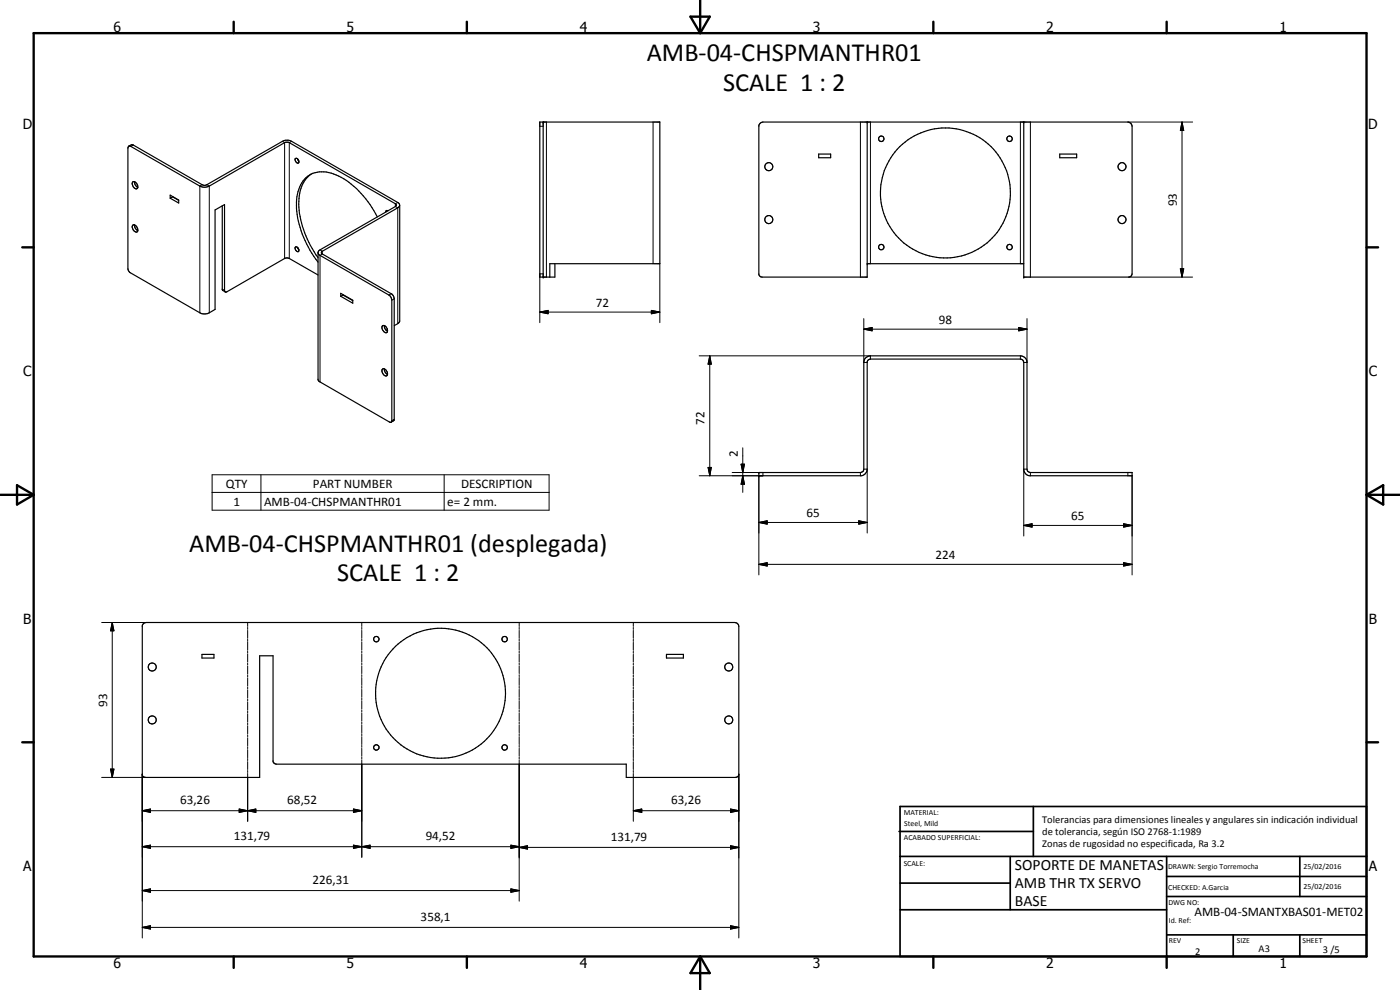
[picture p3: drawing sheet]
<svg xmlns="http://www.w3.org/2000/svg" width="420mm" height="297mm" viewBox="0 0 420 297" stroke-linecap="round" stroke-linejoin="round" font-family="sans-serif">
<g fill="none" stroke="#000" stroke-width=".35">
<path d="M163 36.6v46.5M260.3 36.6v46.5h-32l-.6-.8v-44.7l.4-.6 .9-.4 110 .1 .4 .3 .4 .9-.1 44.4a.95 .95 0 0 1-1 .8h-31.5v-46.5M38.6 43.9l-.2 .5 .1 36.6 .4 .7 21.1 12.2 1.2 .3a4.5 4.5 0 0 0 3.3-1.4v-29.8l2.9-1.6v25.9l.2 .3 .5-.1 17.9-10.1 .8 .2 8.7 4.9M38.6 43.9l.9-.5 .5 .1 20.7 11.9 .8 .2 23.2-13.2 .9-.3h1l32.8 18.6a.86 .86 0 0 1 .5 .9 .86 .86 0 0 1-.5 .8l-22.9 13.2v.4l.2 .2 20.9 12 .5 .6 .2 .9v36.1l-.2 .5-.7 .4M38.6 43.9h.7l20.7 11.9a3.1 3.1 0 0 0 2.8 0l22.6-13 1-.1 32.5 18.6-.3 .7-22.6 13-.5 .7v38.5l21.4 12.4 .4 .1 .3-.5v-36.2l-.3-.8-.6-.7-20.7-11.9-.5-.7M39.9 54.6a1.32 1.32 0 0 1 1.2 .6 1.32 1.32 0 0 1 0 1.4 1.44 1.44 0 0 1-1.2-2zM40.4 54.5a1.76 1.76 0 0 0 .9 1.7M51.1 58.5l2.5 1.5v.9l-2.5-1.4zM51.8 59.1l-.7 .4M51.8 59v.1M51.8 59.1l1.8 1M89.3 47.7a.47 .47 0 0 0-.7-.1 .47 .47 0 0 0 .1 .7l.5 .6h.4l.1-.5"/>
<path d="M89.3 47.7l.4 .7M93.4 52.2a10 10 0 0 0-3.7 9.1 30 30 0 0 0 5.8 16M93.4 52.2a9.2 9.2 0 0 0-4.4 8.5 29.2 29.2 0 0 0 6.5 18M93.4 52.2a11.1 11.1 0 0 1 10.6 1.9 30.2 30.2 0 0 1 9.2 11M245.7 46.2h3.6v1.1h-3.6zM318 46.2h5.1v1.1h-5.1zM39.9 67.6a1.29 1.29 0 0 1 1.3 .6 1.29 1.29 0 0 1-.1 1.4 1.48 1.48 0 0 1-1.2-2zM40.4 67.5a1.74 1.74 0 0 0 .9 1.7M66.7 61.8v25.1l.9 .7M89.3 74.3l.4 .6M89.3 74.3a.48 .48 0 0 0-.7-.1 .48 .48 0 0 0 .1 .7l.7 .6 .3-.2v-.3M89.3 74.3l.4 .7"/>
<path d="M116.4 63.2h-.4l-.2 .4M120 61.6v34.7l-.4 .6-1.3 .8M166.5 79.1v4h-4.5v-46.5h36v42.5h-33v4M260.3 79.1h46.9M102.3 88l3.6 2.1v.9l-3.6-2.1zM102.9 88.4v.1M102.9 88.5l3 1.7M102.9 88.5l-.6 .4M114.8 97.7a1.32 1.32 0 0 1 1.3 .7 1.32 1.32 0 0 1-.1 1.4 1.53 1.53 0 0 1-1.2-2.1zM115.3 97.7a1.69 1.69 0 0 0 1 1.7M116.3 98.9l-.4 .2M114.8 110.7a1.28 1.28 0 0 1 1.3 .7 1.28 1.28 0 0 1-.1 1.4 1.41 1.41 0 0 1-1.2-2.1z"/>
<path d="M115.3 110.7a1.83 1.83 0 0 0 1 1.7M259.7 107.5l.9-.6 .6-.1h45a2 2 0 0 1 2 2v32l.2 .6 .8 .4h30.6v.9h-30.9l-1-.4-.7-1.2v-32.3l-.2-.7-.8-.4-45.4 .2-.5 .6v32.3l-.2 .7-.6 .8-.9 .4h-30.9v-.9h30.5l.8-.4 .2-.6v-32zM43 187.1l.9-.3h176.6a1.23 1.23 0 0 1 1.2 1.2v44.3l-.2 .6-.4 .3-33.2 .1v-4l-105.2-.1-.8-.7v-31.7h-4v36.5h-34.2l-.8-.4-.2-.4v-44.8zM60.6 196.3h3.6v1.1h-3.6zM200 196.3h5.1v1.1h-5.1z"/>
<circle cx="230.7" cy="50" r="1.21"/>
<circle cx="264.5" cy="41.6" r=".82"/>
<circle cx="283.7" cy="57.9" r="19.5"/>
<circle cx="303" cy="41.6" r=".82"/>
<circle cx="336.7" cy="50" r="1.21"/>
<circle cx="230.7" cy="65.9" r="1.21"/>
<circle cx="264.5" cy="74.1" r=".81"/>
<circle cx="303" cy="74.1" r=".81"/>
<circle cx="336.7" cy="65.9" r="1.21"/>
<circle cx="112.9" cy="191.8" r=".82"/>
<circle cx="151.4" cy="191.8" r=".81"/>
<circle cx="45.7" cy="200.1" r="1.21"/>
<circle cx="45.7" cy="216" r="1.21"/>
<circle cx="132.2" cy="208" r="19.5"/>
<circle cx="218.7" cy="200.1" r="1.2"/>
<circle cx="218.7" cy="216" r="1.2"/>
<circle cx="113" cy="224.3" r=".82"/>
<circle cx="151.5" cy="224.2" r=".81"/>
</g>
<g fill="#000">
<circle cx="163" cy="36.6" r=".18"/>
<circle cx="260.3" cy="36.6" r=".18"/>
<circle cx="307.2" cy="36.6" r=".18"/>
<circle cx="260.3" cy="79.1" r=".18"/>
<circle cx="163" cy="83.1" r=".18"/>
<circle cx="307.2" cy="83.1" r=".18"/>
<circle cx="227.7" cy="141.8" r=".18"/>
<circle cx="227.7" cy="142.7" r=".18"/>
</g>
<g fill="none" stroke="#000" stroke-width=".3">
<path d="M162 37.9h1M164 36.6v46.5M196 36.6v42.5M258.2 36.6v46.5M261.2 36.6v42.5M306.2 36.6v42.5M309.2 36.6v46.5M338.5 36.6h19.4M354.7 36.6l.5 2.6h-1zM354.7 36.6v46.5M40 43.5l-.7 .4M60.7 55.4l-.7 .4v38.1"/>
<path d="M62.1 55.4l.7 .4v38.1M84.7 42.4l.7 .4v34.8M87.5 42.4l-.7 .4v34.8M96 75l.7 .4v.8l-.7 .4v38M119.4 60.7l-.8 .4v.9l.8 .4v34.7M198 79.1v17.7M66.7 86.7l.7 .4M117.4 88.1l-.7 .4M118.3 89.7l-.7 .3M162 93.6l2.5-.5v1zM162 93.6h36M163 82.2h-1v14.6"/>
<path d="M195.5 93.1l2.5 .5-2.5 .5zM259.2 98.8l2.5-.5v1zM259.2 95.6v13.2h1.1M259.2 98.8h49M305.7 98.3l2.6 .5-2.6 .5zM305.7 98.3l2.5 .5-2.5 .5zM308.2 95.6v13.2h-1M338.7 83.1h19.2M354.2 80.6h1l-.5 2.5zM209.8 106.8h51.4v.9M213 106.8l.5 2.5h-1zM213 106.8v35.9"/>
<path d="M306.2 106.8v.9M118.3 125.8l-.7 .4M222.4 139.3h1l-.5 2.5zM222.9 134.4v13.3M63.7 142.5h101.1v10.6h-101.1zM63.7 147.7h101.1M78.3 142.5v10.6M133.3 142.5v10.6M212.5 140.3h1l-.5 2.4zM219.7 141.8h9.3v.9h-19.2M222.9 142.7l.5 2.6h-1zM227.7 156.8l2.5-.5v1z"/>
<path d="M227.7 156.8h32.6M227.7 142.7v29.8M257.7 156.3l2.6 .5-2.6 .5zM258.2 141.8v.9M259.2 140.8h1.1v19.1M307.2 157.6l2.5-.5v1.1zM307.2 157.6h32.6M308.2 140.8h-1v20M309.2 141.8v.9M337.2 157.1l2.6 .5-2.6 .6zM338.5 141.8v.9M339.8 142.7v29.8"/>
<path d="M227.7 169.3l2.5-.5v1zM227.7 169.3h112.1M337.2 168.8l2.6 .5-2.6 .5zM30.5 186.8h13.4M33.7 186.8l.5 2.5h-1zM33.7 186.8v46.5M74.3 186.8v1.2M74.3 188.3v.5M74.3 189.1v2.4M74.3 191.8v.6M74.3 192.7v2.4M74.3 195.4v.6"/>
<path d="M74.3 196.3v2.4M74.3 199v.6M74.3 199.9v2.4M108.6 186.8v1.2M108.6 188.3v.5M108.6 189.1v2.4M108.6 191.8v.6M108.6 192.7v2.3M108.6 195.3v.6M108.6 196.2v2.4M108.6 198.9v.5M108.6 199.8v2.3"/>
<path d="M155.8 186.8v1.2M155.8 188.3v.5M155.8 189.1v2.4M155.8 191.8v.6M155.8 192.7v2.3M155.8 195.3v.6M155.8 196.2v2.4M155.8 198.9v.5M155.8 199.8v2.3M190.1 186.8v1.2M190.1 188.3v.5M190.1 189.1v2.4"/>
<path d="M190.1 191.8v.6M190.1 192.7v2.4M190.1 195.4v.6M190.1 196.3v2.4M190.1 199v.6M190.1 199.9v2.4M74.3 202.6v.6M74.3 203.5v2.4M74.3 206.2v.6M74.3 207.1v2.3M74.3 209.7v.6M74.3 210.6v2.4"/>
<path d="M74.3 213.3v.6M74.3 214.2v2.4M74.3 216.9v.6M74.3 217.8v2.3M108.6 202.4v.6M108.6 203.3v2.4M108.6 206v.5M108.6 206.8v2.4M108.6 209.5v.6M108.6 210.4v2.3M108.6 213v.6M108.6 213.9v2.4"/>
<path d="M108.6 216.6v.6M108.6 217.5v2.3M155.8 202.4v.6M155.8 203.3v2.4M155.8 206v.5M155.8 206.8v2.4M155.8 209.5v.6M155.8 210.4v2.3M155.8 213v.6M155.8 213.9v2.4M155.8 216.6v.6M155.8 217.5v2.3"/>
<path d="M190.1 202.6v.6M190.1 203.5v2.4M190.1 206.2v.6M190.1 207.1v2.3M190.1 209.7v.6M190.1 210.6v2.4M190.1 213.3v.6M190.1 214.2v2.4M190.1 216.9v.6M190.1 217.8v2.3M30.5 233.3h13.2M33.2 230.8h1l-.5 2.5z"/>
<path d="M42.7 232.3v49.1M74.3 220.5v.5M74.3 221.4v2.3M74.3 224v.6M74.3 224.9v2.4M74.3 227.6v.6M74.3 228.5v2.4M74.3 231.2v.6M74.3 232.1v14.3M108.6 220.1v.6M108.6 221v2.4M108.6 223.6v.6"/>
<path d="M108.6 224.5v2.4M108.6 227.2v.6M108.6 228.1v29.1M155.8 220.1v.6M155.8 221v2.4M155.8 223.6v.6M155.8 224.5v2.4M155.8 227.2v.6M155.8 228.1v42.3M190.1 220.5v.5M190.1 221.4v2.3M190.1 224v.6"/>
<path d="M190.1 224.9v2.4M190.1 227.6v.6M190.1 228.5v2.4M190.1 231.2v.6M190.1 232.1v14.3M221.7 232.3v49.1M42.7 243.2l2.5-.5v1.1zM42.7 254l2.5-.4v1zM42.7 243.2h65.9M42.7 254h113.1M71.8 242.7l2.5 .5-2.5 .6zM74.3 243.2l2.5-.5v1.1z"/>
<path d="M106.1 253.6l2.5 .4-2.5 .6zM106.1 242.7l2.5 .5-2.5 .6zM108.6 254l2.5-.4v1zM153.3 253.6l2.5 .4-2.5 .6zM155.8 254.3l2.5-.6v1.1zM155.8 254.3h65.9M190.1 243.2l2.5-.5v1.1zM190.1 243.2h31.6M219.2 242.7l2.5 .5-2.5 .6zM219.2 253.7l2.5 .6-2.5 .5zM42.7 278.3l2.5-.6v1.1zM42.7 267.2l2.5-.5v1z"/>
<path d="M42.7 278.3h179M42.7 267.2h113.1M153.3 266.7l2.5 .5-2.5 .5zM219.2 277.7l2.5 .6-2.5 .5z"/>
</g>
<g fill="none" stroke="#000" stroke-width=".71">
<path d="M10.1 9.9h400v277.1h-400zM70.1 6.5v3.4M140.1 6.5v3.4M207.2 5h5.8l-2.9 4.9zM210.1 0v9.9M280.1 6.5v3.4M350.1 6.5v3.4M6.7 74.2h3.4M410.1 74.2h3.5M.1 148.5h10M5.1 145.6l5 2.9-5 2.9zM410.1 148.5h10"/>
<path d="M410.1 148.5l5-2.9v5.8zM6.7 222.7h3.4M410.1 222.7h3.5M70.1 287v3.4M140.1 287v3.4M210.1 287v10M210.1 287l2.9 5h-5.8zM280.1 287v3.4M350.1 287v3.4"/>
</g>
<g fill="none" stroke="#000" stroke-width=".51">
<path d="M269.8 249.5h40.3M270.1 242h140v45h-140zM270.1 257h140M303.2 257v16M310.1 242v15M350.1 257v30M390.1 257v12M270.1 265h33.1M270.1 273h80M350.1 269h60M350.1 263h60M350.1 280.5h60"/>
<path d="M370.1 280.5v6.5M390.1 280.5v6.5"/>
</g>
<g fill="#000">
<path d="M354.7 36.6l.5 2.6h-1zM162 93.6l2.5-.5v1zM195.5 93.1l2.5 .5-2.5 .5zM259.2 98.8l2.5-.5v1zM305.7 98.3l2.6 .5-2.6 .5zM354.2 80.6h1l-.5 2.5zM213 106.8l.5 2.5h-1zM222.4 139.3h1l-.5 2.5zM212.5 140.3h1l-.5 2.4zM222.9 142.7l.5 2.6h-1zM227.7 156.8l2.5-.5v1zM257.7 156.3l2.6 .5-2.6 .5z"/>
<path d="M307.2 157.6l2.5-.5v1.1zM337.2 157.1l2.6 .5-2.6 .6zM227.7 169.3l2.5-.5v1zM337.2 168.8l2.6 .5-2.6 .5zM33.7 186.8l.5 2.5h-1zM33.2 230.8h1l-.5 2.5zM42.7 243.2l2.5-.5v1.1zM42.7 254l2.5-.4v1zM71.8 242.7l2.5 .5-2.5 .6zM74.3 243.2l2.5-.5v1.1zM106.1 253.6l2.5 .4-2.5 .6zM106.1 242.7l2.5 .5-2.5 .6z"/>
<path d="M108.6 254l2.5-.4v1zM153.3 253.6l2.5 .4-2.5 .6zM155.8 254.3l2.5-.6v1.1zM190.1 243.2l2.5-.5v1.1zM219.2 242.7l2.5 .5-2.5 .6zM219.2 253.7l2.5 .6-2.5 .5zM42.7 278.3l2.5-.6v1.1zM42.7 267.2l2.5-.5v1zM153.3 266.7l2.5 .5-2.5 .5zM219.2 277.7l2.5 .6-2.5 .5z"/>
</g>
<g font-size="7.9">
<text x="194.1" y="18.4">AMB-04-CHSPMANTHR01</text>
<text x="217" y="27.4">SCALE 1 : 2</text>
<text x="56.8" y="165.5">AMB-04-CHSPMANTHR01 (desplegada)</text>
<text x="101.2" y="174.5">SCALE 1 : 2</text>
</g>
<g font-size="4.7">
<text x="304.6" y="261.1">SOPORTE DE MANETAS</text>
<text x="304.6" y="266.5">AMB THR TX SERVO</text>
<text x="304.6" y="271.9">BASE</text>
</g>
<g font-size="4.2">
<text x="34" y="9.6">6</text>
<text x="104" y="9.6">5</text>
<text x="174" y="9.6">4</text>
<text x="244" y="9.6">3</text>
<text x="314" y="9.6">2</text>
<text x="384" y="9.6">1</text>
<text x="6.8" y="38.7">D</text>
<text x="410.6" y="38.7">D</text>
<text x="7" y="112.9">C</text>
<text x="410.8" y="112.9">C</text>
<text x="7" y="187.1">B</text>
<text x="410.8" y="187.1">B</text>
<text x="7" y="261.4">A</text>
<text x="410.8" y="261.4">A</text>
<text x="34" y="290.4">6</text>
<text x="104" y="290.4">5</text>
<text x="174" y="290.4">4</text>
<text x="244" y="290.4">3</text>
<text x="314" y="290.4">2</text>
<text x="384" y="290.4">1</text>
</g>
<g font-size="3.9">
<text x="353.2" y="61.9" transform="rotate(-90 353.2 61.9)">93</text>
<text x="178.8" y="92.1">72</text>
<text x="281.8" y="97.2">98</text>
<text x="211.4" y="127.6" transform="rotate(-90 211.4 127.6)">72</text>
<text x="221.4" y="137.2" transform="rotate(-90 221.4 137.2)">2</text>
<text x="67.8" y="146.4">QTY</text>
<text x="93.9" y="146.4">PART NUMBER</text>
<text x="138.4" y="146.4">DESCRIPTION</text>
<text x="70" y="151.7">1</text>
<text x="79.2" y="151.7">AMB-04-CHSPMANTHR01</text>
<text x="134.2" y="151.7">e= 2 mm.</text>
<text x="242" y="155.2">65</text>
<text x="321.5" y="156.1">65</text>
<text x="280.7" y="167.8">224</text>
<text x="32.1" y="212" transform="rotate(-90 32.1 212)">93</text>
<text x="54" y="241.2">63,26</text>
<text x="86.2" y="241.2">68,52</text>
<text x="201.5" y="241.2">63,26</text>
<text x="70.2" y="252">131,79</text>
<text x="127.8" y="252">94,52</text>
<text x="183.3" y="252.2">131,79</text>
<text x="93.8" y="265.1">226,31</text>
<text x="358.5" y="275">AMB-04-SMANTXBAS01-MET02</text>
<text x="126.2" y="276.2">358,1</text>
</g>
<g font-size="3.1">
<text x="312.7" y="246.8">Tolerancias para dimensiones lineales y angulares sin indicación individual</text>
<text x="312.7" y="250.4">de tolerancia, según ISO 2768-1:1989</text>
<text x="312.7" y="254">Zonas de rugosidad no especificada, Ra 3.2</text>
<text x="358.7" y="286.5">2</text>
<text x="377.7" y="285.6">A3</text>
<text x="397" y="285.9">3 /5</text>
</g>
<g font-size="2.4">
<text x="271.2" y="244.4">MATERIAL:</text>
<text x="271.3" y="252">ACABADO SUPERFICIAL:</text>
<text x="271.4" y="247.9">Steel, Mild</text>
<text x="271.2" y="259.7">SCALE:</text>
<text x="350.6" y="260.8">DRAWN: Sergio Torremocha</text>
<text x="391.2" y="260.6">25/02/2016</text>
<text x="350.6" y="267">CHECKED: A.Garcia</text>
<text x="391.2" y="266.7">25/02/2016</text>
<text x="350.6" y="271.4">DWG NO:</text>
<text x="350.8" y="276.9">Id. Ref:</text>
<text x="350.8" y="282.8">REV</text>
<text x="371.2" y="282.9">SIZE</text>
<text x="390.9" y="282.9">SHEET</text>
</g>
</svg>
